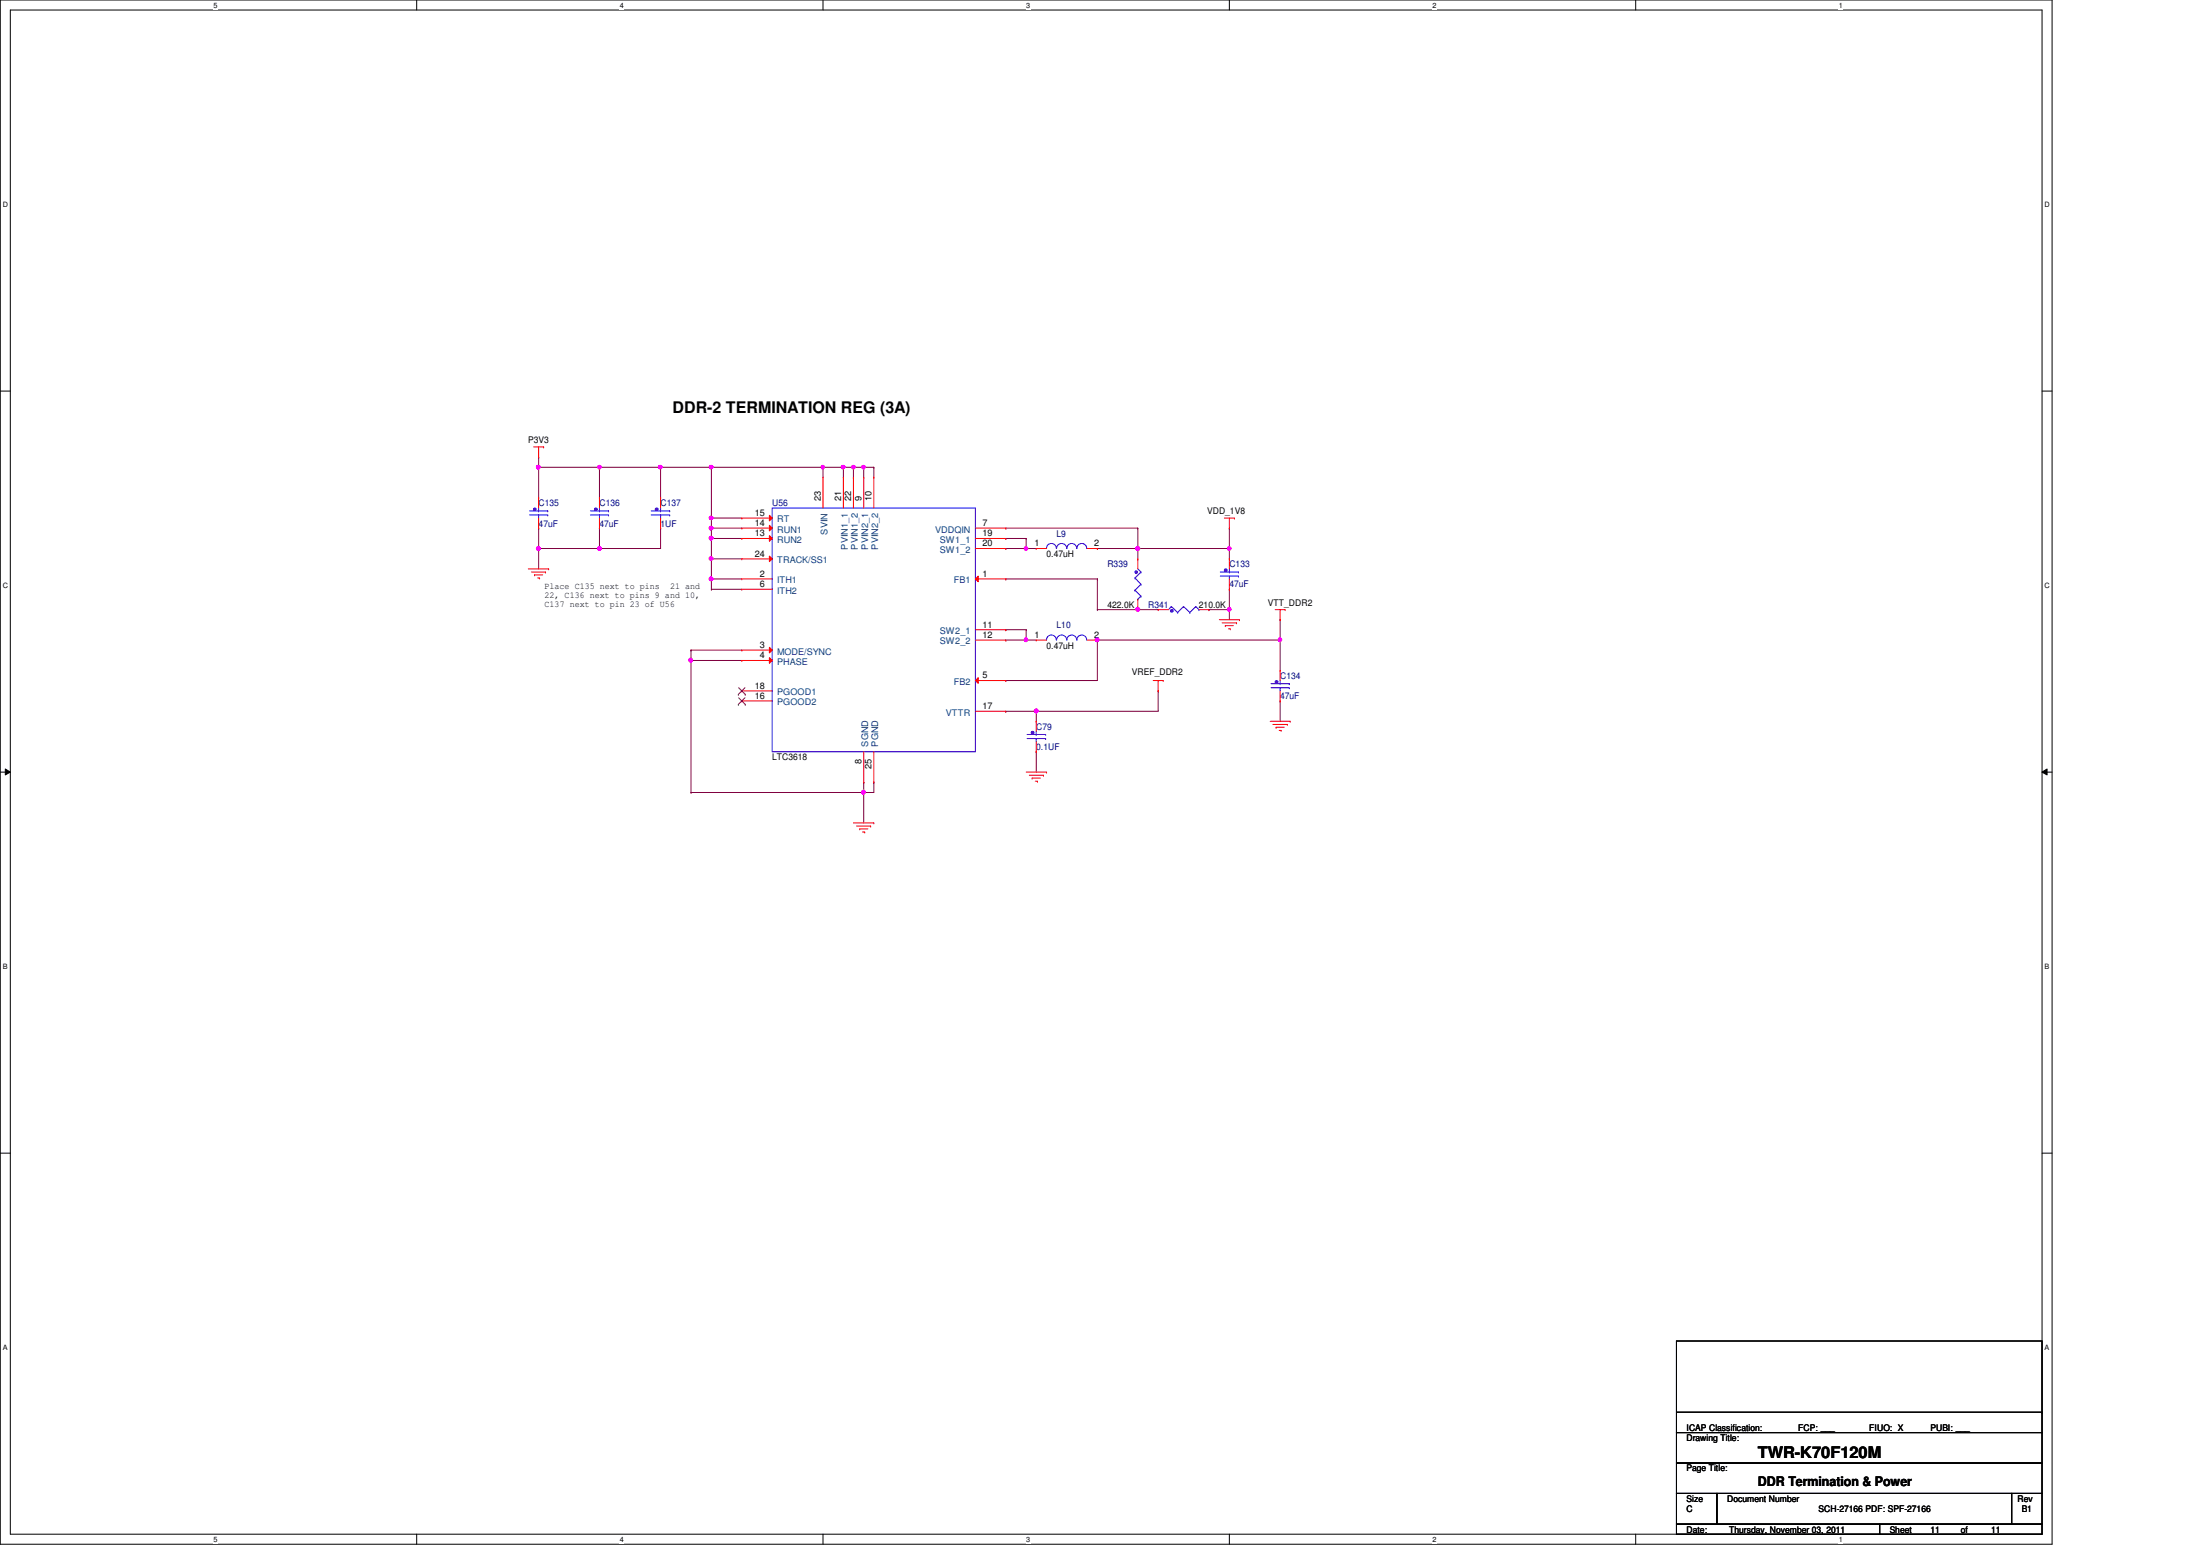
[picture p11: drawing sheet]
<svg xmlns="http://www.w3.org/2000/svg" width="297mm" height="210mm" viewBox="0 0 297 210" stroke-linecap="round" stroke-linejoin="round" font-family="sans-serif">
<path d="M0 0h277.1v208.4h-277.1zM1.4 1.4h274.3v205.7h-274.3z" fill="none" stroke="#000" stroke-width=".14"/>
<g fill="#fff">
<path d="M28.8 .1h.6v1.1h-.6z"/>
<path d="M28.8 207.2h.6v1.1h-.6z"/>
</g>
<path d="M56.3 0v1.4M56.3 207.1v1.3" fill="none" stroke="#000" stroke-width=".14"/>
<g fill="#fff">
<path d="M83.7 .1h.5v1.1h-.5z"/>
<path d="M83.7 207.2h.5v1.1h-.5z"/>
</g>
<path d="M111.1 0v1.4M111.1 207.1v1.3" fill="none" stroke="#000" stroke-width=".14"/>
<g fill="#fff">
<path d="M138.6 .1h.5v1.1h-.5z"/>
<path d="M138.6 207.2h.5v1.1h-.5z"/>
</g>
<path d="M166 0v1.4M166 207.1v1.3" fill="none" stroke="#000" stroke-width=".14"/>
<g fill="#fff">
<path d="M193.4 .1h.6v1.1h-.6z"/>
<path d="M193.4 207.2h.6v1.1h-.6z"/>
</g>
<path d="M220.8 0v1.4M220.8 207.1v1.3" fill="none" stroke="#000" stroke-width=".14"/>
<g fill="#fff">
<path d="M248.3 .1h.5v1.1h-.5z"/>
<path d="M248.3 207.2h.5v1.1h-.5z"/>
<path d="M.4 27.1h.7v1.1h-.7z"/>
<path d="M276.1 27.1h.7v1.1h-.7z"/>
<path d="M.4 78.5h.7v1.1h-.7z"/>
<path d="M276.1 78.5h.7v1.1h-.7z"/>
</g>
<path d="M0 52.8h1.4M275.7 52.8h1.4" fill="none" stroke="#000" stroke-width=".14"/>
<g fill="#fff">
<path d="M.4 129.9h.6v1.1h-.6z"/>
<path d="M276.1 129.9h.6v1.1h-.6z"/>
</g>
<path d="M0 104.2h1.4M.7 103.8l.7 .4-.7 .4zM275.7 104.2l.7-.4v.8zM275.7 104.2h1.4" fill="none" stroke="#000" stroke-width=".14"/>
<path d="M.7 103.8l.7 .4-.7 .4zM275.7 104.2l.7-.4v.8z" fill="#000"/>
<g fill="#fff">
<path d="M.4 181.4h.6v1.1h-.6z"/>
<path d="M276.1 181.4h.6v1.1h-.6z"/>
</g>
<path d="M0 155.7h1.4M275.7 155.7h1.4" fill="none" stroke="#000" stroke-width=".14"/>
<path d="M135.8 72.7h.1M135.8 72.7h2.8M138.6 74h.1M138.6 74h1.3" fill="none" stroke="#800040" stroke-width=".14"/>
<path d="M138.4 73.9l.1-.1 .2 .1v.3l-.2 .1-.1-.1z" fill-rule="evenodd" fill="#f0f"/>
<path d="M138.4 73.9l.1-.1 .2 .1v.3l-.2 .1-.1-.1z" fill="none" stroke="#f0f" stroke-width=".14"/>
<path d="M135.8 78.1h.1M135.8 78.1h12.4M148.2 78.1h.1M148.2 78.1v4.2M148.2 82.3h.1M148.2 82.3h5.4" fill="none" stroke="#800040" stroke-width=".14"/>
<circle cx="153.6" cy="82.3" r=".26" fill="#f0f"/>
<circle cx="153.6" cy="82.3" r=".26" fill="none" stroke="#f0f" stroke-width=".14"/>
<path d="M135.8 71.3h.1M135.8 71.3h17.8M166 74h.1M166 74v1.4M135.8 85h.1M135.8 85h2.8M138.6 86.4h.1M138.6 86.4h1.3M172.8 94.6h.1M172.8 94.6v2.8" fill="none" stroke="#800040" stroke-width=".14"/>
<path d="M138.4 86.2l.1-.1 .2 .1v.3l-.2 .1-.1-.1z" fill-rule="evenodd" fill="#f0f"/>
<path d="M138.4 86.2l.1-.1 .2 .1v.3l-.2 .1-.1-.1z" fill="none" stroke="#f0f" stroke-width=".14"/>
<path d="M135.8 91.9h.1M148.2 86.4h.1M148.2 86.4v5.5h-12.4M166 82.3h.1M166 82.3v1.4" fill="none" stroke="#800040" stroke-width=".14"/>
<path d="M165.8 82.1l.1-.1 .3 .1-.1 .3-.2 .1-.1-.1z" fill-rule="evenodd" fill="#f0f"/>
<path d="M165.8 82.1l.1-.1 .3 .1-.1 .3-.2 .1-.1-.1z" fill="none" stroke="#f0f" stroke-width=".14"/>
<path d="M166 79.5h.1M166 79.5v2.8M139.9 96h.1M139.9 96v1.4M153.6 82.3h.1M153.6 82.3h2.8M156.4 93.3h.1M156.4 93.3v2.7h-16.5" fill="none" stroke="#800040" stroke-width=".14"/>
<circle cx="139.9" cy="96" r=".26" fill="#f0f"/>
<circle cx="139.9" cy="96" r=".26" fill="none" stroke="#f0f" stroke-width=".14"/>
<path d="M116.6 63.1h.1M116.6 63.1v1.3M116.6 63.1h1.4M118 63.1h.1M118 63.1v1.3M135.8 96h.1M135.8 96h4.1M139.9 101.5h.1M139.9 101.5v2.7" fill="none" stroke="#800040" stroke-width=".14"/>
<circle cx="116.6" cy="63" r=".25" fill="#f0f"/>
<circle cx="116.6" cy="63" r=".25" fill="none" stroke="#f0f" stroke-width=".14"/>
<path d="M113.9 63.1h.1M113.9 63.1v1.3M113.9 63.1h1.3M115.2 63.1h.1M115.2 63.1v1.3" fill="none" stroke="#800040" stroke-width=".14"/>
<circle cx="113.8" cy="63" r=".25" fill="#f0f"/>
<circle cx="113.8" cy="63" r=".25" fill="none" stroke="#f0f" stroke-width=".14"/>
<path d="M111.1 63.1h.1M111.1 63.1v1.3M111.1 63.1h2.8" fill="none" stroke="#800040" stroke-width=".14"/>
<path d="M110.9 62.9h.4v.1v.2l-.2 .1-.2-.1z" fill-rule="evenodd" fill="#f0f"/>
<path d="M110.9 62.9h.4v.1v.2l-.2 .1-.2-.1z" fill="none" stroke="#f0f" stroke-width=".14"/>
<path d="M80.9 63.1h.1M80.9 63.1v4.1" fill="none" stroke="#800040" stroke-width=".14"/>
<circle cx="80.9" cy="63" r=".25" fill="#f0f"/>
<circle cx="80.9" cy="63" r=".25" fill="none" stroke="#f0f" stroke-width=".14"/>
<path d="M96.1 63.1h.1M96.1 63.1h15" fill="none" stroke="#800040" stroke-width=".14"/>
<circle cx="96" cy="63" r=".25" fill="#f0f"/>
<circle cx="96" cy="63" r=".25" fill="none" stroke="#f0f" stroke-width=".14"/>
<path d="M96.1 72.7h.1M96.1 69.9h.1M96.1 72.7h4.1M96.1 69.9h4.1M96.1 69.9v1.4" fill="none" stroke="#800040" stroke-width=".14"/>
<circle cx="96" cy="69.9" r=".25" fill="#f0f"/>
<circle cx="96" cy="69.9" r=".25" fill="none" stroke="#f0f" stroke-width=".14"/>
<path d="M96.1 71.3h.1M96.1 71.3h4.1" fill="none" stroke="#800040" stroke-width=".14"/>
<circle cx="96" cy="71.3" r=".26" fill="#f0f"/>
<circle cx="96" cy="71.3" r=".26" fill="none" stroke="#f0f" stroke-width=".14"/>
<path d="M96.1 75.4h.1M96.1 75.4h4.1M96.1 75.4v2.7" fill="none" stroke="#800040" stroke-width=".14"/>
<circle cx="96" cy="75.4" r=".26" fill="#f0f"/>
<circle cx="96" cy="75.4" r=".26" fill="none" stroke="#f0f" stroke-width=".14"/>
<path d="M96.1 79.5h.1M96.1 78.1h.1M96.1 79.5h4.1M96.1 78.1h4.1" fill="none" stroke="#800040" stroke-width=".14"/>
<circle cx="96" cy="78.1" r=".26" fill="#f0f"/>
<circle cx="96" cy="78.1" r=".26" fill="none" stroke="#f0f" stroke-width=".14"/>
<path d="M96.1 78.1h.1M96.1 78.1v1.4M93.3 87.8h.1M93.3 89.2h.1M93.3 87.8h6.9M93.3 89.2v17.8" fill="none" stroke="#800040" stroke-width=".14"/>
<circle cx="93.3" cy="89.1" r=".26" fill="#f0f"/>
<circle cx="93.3" cy="89.1" r=".26" fill="none" stroke="#f0f" stroke-width=".14"/>
<path d="M96.1 72.7h.1M96.1 72.7v2.7M93.3 89.2h.1M93.3 89.2h6.9M118 105.6h.1M118 105.6v1.4" fill="none" stroke="#800040" stroke-width=".14"/>
<circle cx="96" cy="72.6" r=".26" fill="#f0f"/>
<circle cx="96" cy="72.6" r=".26" fill="none" stroke="#f0f" stroke-width=".14"/>
<path d="M115.2 63.1h.1M115.2 63.1h1.4" fill="none" stroke="#800040" stroke-width=".14"/>
<circle cx="115.2" cy="63" r=".25" fill="#f0f"/>
<circle cx="115.2" cy="63" r=".25" fill="none" stroke="#f0f" stroke-width=".14"/>
<g fill="none" stroke="#800040" stroke-width=".14">
<path d="M96.1 71.3h.1M96.1 71.3v1.4M135.8 74h.1M138.6 72.7h.1M138.6 72.7v1.3h-2.8M153.6 74h.1M153.6 74v1.4M93.3 87.8h.1M93.3 87.8v1.4M135.8 86.4h.1M138.6 85h.1M138.6 85v1.4h-2.8"/>
<path d="M172.8 86.4h.1M172.8 86.4v4.1M116.6 105.6h.1M116.6 107h.1M116.6 105.6v5.5"/>
</g>
<circle cx="116.6" cy="106.9" r=".26" fill="#f0f"/>
<circle cx="116.6" cy="106.9" r=".26" fill="none" stroke="#f0f" stroke-width=".14"/>
<path d="M153.6 71.3h.1M153.6 71.3v2.7M93.3 107h.1M93.3 107h24.7M116.6 107h.1" fill="none" stroke="#800040" stroke-width=".14"/>
<circle cx="153.6" cy="74" r=".26" fill="#f0f"/>
<circle cx="153.6" cy="74" r=".26" fill="none" stroke="#f0f" stroke-width=".14"/>
<path d="M72.7 74h.1M72.7 74v2.8" fill="none" stroke="#800040" stroke-width=".14"/>
<circle cx="72.7" cy="74" r=".26" fill="#f0f"/>
<circle cx="72.7" cy="74" r=".26" fill="none" stroke="#f0f" stroke-width=".14"/>
<path d="M72.7 63.1h.1M72.7 63.1v4.1" fill="none" stroke="#800040" stroke-width=".14"/>
<circle cx="72.7" cy="63" r=".25" fill="#f0f"/>
<circle cx="72.7" cy="63" r=".25" fill="none" stroke="#f0f" stroke-width=".14"/>
<path d="M72.7 61.7h.1M72.7 61.7v1.4M89.2 63.1h.1M89.2 63.1h6.9M96.1 63.1h.1M96.1 63.1v6.8" fill="none" stroke="#800040" stroke-width=".14"/>
<circle cx="89.2" cy="63" r=".25" fill="#f0f"/>
<circle cx="89.2" cy="63" r=".25" fill="none" stroke="#f0f" stroke-width=".14"/>
<path d="M80.9 63.1h.1M80.9 74h.1M80.9 63.1h8.3M89.2 63.1h.1M89.2 71.3h.1M89.2 63.1v4.1M89.2 71.3v2.7h-8.3" fill="none" stroke="#800040" stroke-width=".14"/>
<circle cx="80.9" cy="74" r=".26" fill="#f0f"/>
<circle cx="80.9" cy="74" r=".26" fill="none" stroke="#f0f" stroke-width=".14"/>
<path d="M72.7 71.3h.1M72.7 71.3v2.7M80.9 71.3h.1M80.9 71.3v2.7M153.6 74h.1M153.6 74h12.4M163.2 82.3h.1M163.2 82.3h2.8" fill="none" stroke="#800040" stroke-width=".14"/>
<path d="M165.8 73.9l.1-.1 .3 .1-.1 .3-.2 .1-.1-.1z" fill-rule="evenodd" fill="#f0f"/>
<path d="M165.8 73.9l.1-.1 .3 .1-.1 .3-.2 .1-.1-.1z" fill="none" stroke="#f0f" stroke-width=".14"/>
<circle cx="153.6" cy="74" r=".26" fill="#f0f"/>
<circle cx="153.6" cy="74" r=".26" fill="none" stroke="#f0f" stroke-width=".14"/>
<path d="M72.7 63.1h.1M72.7 63.1h8.2M148.2 74h.1M148.2 74h5.4M166 71.3h.1M166 71.3v2.7" fill="none" stroke="#800040" stroke-width=".14"/>
<circle cx="72.7" cy="63" r=".25" fill="#f0f"/>
<circle cx="72.7" cy="63" r=".25" fill="none" stroke="#f0f" stroke-width=".14"/>
<path d="M72.7 74h.1M72.7 74h8.2M148.2 86.4h.1M148.2 86.4h24.6" fill="none" stroke="#800040" stroke-width=".14"/>
<path d="M172.6 86.2l.2-.1 .2 .1v.3l-.2 .1-.2-.1z" fill-rule="evenodd" fill="#f0f"/>
<path d="M172.6 86.2l.2-.1 .2 .1v.3l-.2 .1-.2-.1z" fill="none" stroke="#f0f" stroke-width=".14"/>
<circle cx="148.1" cy="86.4" r=".26" fill="#f0f"/>
<circle cx="148.1" cy="86.4" r=".26" fill="none" stroke="#f0f" stroke-width=".14"/>
<path d="M172.8 83.7h.1M172.8 83.7v2.7" fill="none" stroke="#800040" stroke-width=".14"/>
<g fill="none" stroke="#f00" stroke-width=".14">
<path d="M71.3 76.8h2.8M71.8 77.2h1.9M72 60.3h1.4M72.2 77.6h.1M72.2 77.6h1.1M72.6 78h.3M72.7 61.7h.1M72.7 60.3v1.4M72.9 78h.1M73.4 60.3h.1M73.7 77.2h.1M74.1 76.8h.1"/>
<path d="M165.3 69.9h1.4M166 71.3h.1M166 69.9v1.4M166.7 69.9h.1M155.7 91.9h1.4M156.4 93.3h.1M156.4 91.9v1.4M157.1 91.9h.1M164.6 83.7h2.7M165 84.1h2M165.4 84.5h.1M165.4 84.5h1.1"/>
<path d="M165.9 84.9h.2M166.1 84.9h.1M167 84.1h.1M167.3 83.7h.1M171.5 97.4h2.7M171.9 97.8h1.9M172.2 82.3h1.3M172.3 98.2h.1M172.3 98.2h1.1M172.7 98.6h.3M172.8 83.7h.1M172.8 82.3v1.4"/>
<path d="M173 98.6h.1M173.5 82.3h.1M173.8 97.8h.1M174.2 97.4h.1M115.2 111.1h2.8M115.7 111.5h1.9M116.1 111.9h.1M116.1 111.9h1.1M116.5 112.3h.3M116.8 112.3h.1M117.6 111.5h.1M118 111.1h.1"/>
<path d="M138.6 104.2h2.7M139 104.6h1.9M139.4 105h.1M139.4 105h1.1M139.8 105.5h.3M140.1 105.5h.1M140.9 104.6h.1M141.3 104.2h.1"/>
</g>
<path d="M226.4 193.4h49.3v4.1h-49.3zM226.4 197.5h49.3v4.1h-49.3zM226.4 181h49.3v12.4h-49.3zM226.4 190.6h49.3M275.7 190.6h.1M226.4 201.6h5.4v4.1h-5.4zM226.4 205.7h27.4v1.4h-27.4zM231.8 201.6h39.8v4.1h-39.8zM253.8 205.7h21.9v1.4h-21.9zM271.6 201.6h4.1v4.1h-4.1z" fill="none" stroke="#000" stroke-width=".14"/>
<path d="M164.8 77.8h2.4M164.8 77.2h2.4M166 77.8h.1M166 77.8v.3M167.2 77.8h.1M167.2 77.2h.1" fill="none" stroke="#00f" stroke-width=".14"/>
<path d="M165.4 76.8h.2v.3l-.1 .1-.1-.1z" fill-rule="evenodd" fill="#00f"/>
<g fill="none" stroke="#00f" stroke-width=".14">
<path d="M165.4 76.8h.2v.3l-.1 .1-.1-.1zM166 77.2h.1M166 76.8v.4M158.2 81.9h.1M158.2 81.9l-.4 .4M158.2 81.9l.8 .8M159 82.7h.1M159.8 81.9h.1M159.8 81.9l-.8 .8M159.8 81.9l.9 .8M160.7 82.7h.1M161.5 81.9h.1"/>
<path d="M161.5 81.9l-.8 .8M161.5 81.9l.4 .4M161.9 82.3h.1"/>
</g>
<path d="M166 75.4h.1M166 79.5h.1M166 75.4v1.4M166 78.1v1.4" fill="none" stroke="#f00" stroke-width=".14"/>
<path d="M158.1 82.3h.2v.3h-.2z" fill-rule="evenodd" fill="#00f"/>
<path d="M79.7 69.5h2.5M79.7 69h2.5M80.9 69.5h.1M80.9 69.5v.4M82.2 69.5h.1M82.2 69h.1M158.1 82.3h.2v.3h-.2z" fill="none" stroke="#00f" stroke-width=".14"/>
<path d="M156.4 82.3h.1M156.4 82.3h1.4M161.9 82.3h1.3M163.2 82.3h.1" fill="none" stroke="#f00" stroke-width=".14"/>
<path d="M80.3 68.6h.3v.3h-.3z" fill-rule="evenodd" fill="#00f"/>
<path d="M80.3 68.6h.3v.3h-.3zM80.9 69h.1M80.9 68.6v.4M171.6 92.8h2.5M171.6 92.3h2.5M172.8 92.8h.1M172.8 92.8v.5M174.1 92.8h.1M174.1 92.3h.1" fill="none" stroke="#00f" stroke-width=".14"/>
<path d="M80.9 67.2h.1M80.9 71.3h.1M80.9 67.2v1.4M80.9 69.9v1.4" fill="none" stroke="#f00" stroke-width=".14"/>
<path d="M172.2 91.9h.3v.3h-.2h-.1z" fill-rule="evenodd" fill="#00f"/>
<path d="M87.9 69.5h2.5M87.9 69h2.5M89.2 69.5h.1M89.2 69.5v.4M90.4 69.5h.1M90.4 69h.1M172.2 91.9h.3v.3h-.2h-.1zM172.8 92.3h.1M172.8 91.9v.4" fill="none" stroke="#00f" stroke-width=".14"/>
<path d="M172.8 90.5h.1M172.8 94.6h.1M172.8 90.5v1.4M172.8 93.3v1.3" fill="none" stroke="#f00" stroke-width=".14"/>
<path d="M88.5 68.6h.3v.3h-.3z" fill-rule="evenodd" fill="#00f"/>
<path d="M88.5 68.6h.3v.3h-.3zM89.2 69h.1M89.2 68.6v.4M104.3 68.6h27.4v32.9h-27.4z" fill="none" stroke="#00f" stroke-width=".14"/>
<path d="M89.2 67.2h.1M89.2 71.3h.1M89.2 67.2v1.4M89.2 69.9v1.4M118 64.4h.1M118 64.4v4.2M116.6 105.6h.1M116.6 101.5v4.1" fill="none" stroke="#f00" stroke-width=".14"/>
<path d="M132.1 77.8v.7l-.4-.4z" fill="#f00"/>
<path d="M131.7 78.1h4.1M132.1 77.8v.7l-.4-.4zM135.8 78.1h.1" fill="none" stroke="#f00" stroke-width=".14"/>
<path d="M132.1 91.5v.7l-.4-.3z" fill="#f00"/>
<path d="M131.7 91.9h4.1M132.1 91.5v.7l-.4-.3zM135.8 91.9h.1" fill="none" stroke="#f00" stroke-width=".14"/>
<path d="M103.9 88.8l.4 .4-.4 .3z" fill="#f00"/>
<path d="M100.2 89.2h.1M100.2 89.2h4.1M103.9 88.8l.4 .4-.4 .3z" fill="none" stroke="#f00" stroke-width=".14"/>
<path d="M103.9 87.4l.4 .4-.4 .3z" fill="#f00"/>
<path d="M100.2 78.1h.1M100.2 78.1h4.1M131.7 71.3h4.1M135.8 71.3h.1M100.2 87.8h.1M100.2 93.3h.1M100.2 87.8h4.1M100.2 93.3h4.1M103.9 87.4l.4 .4-.4 .3zM131.7 96h4.1M135.8 96h.1" fill="none" stroke="#f00" stroke-width=".14"/>
<path d="M99.7 93.7h.1M99.7 92.8l.9 .9M100.6 92.8l-.9 .9M100.6 93.7h.1" fill="none" stroke="#804000" stroke-width=".14"/>
<path d="M103.9 75.1l.4 .3-.4 .4z" fill="#f00"/>
<g fill="none" stroke="#f00" stroke-width=".14">
<path d="M100.2 75.4h.1M100.2 79.5h.1M100.2 75.4h4.1M100.2 79.5h4.1M103.9 75.1l.4 .3-.4 .4zM111.1 64.4h.1M111.1 64.4v4.2M113.9 64.4h.1M113.9 64.4v4.2M115.2 64.4h.1M115.2 64.4v4.2M116.6 64.4h.1"/>
<path d="M116.6 64.4v4.2M118 105.6h.1M118 101.5v4.1"/>
</g>
<path d="M103.9 72.3l.4 .4-.4 .4z" fill="#f00"/>
<path d="M100.2 72.7h.1M100.2 72.7h4.1M103.9 72.3l.4 .4-.4 .4z" fill="none" stroke="#f00" stroke-width=".14"/>
<path d="M103.9 70.9l.4 .4-.4 .4z" fill="#f00"/>
<path d="M100.2 71.3h.1M100.2 71.3h4.1M103.9 70.9l.4 .4-.4 .4z" fill="none" stroke="#f00" stroke-width=".14"/>
<path d="M103.9 69.6l.4 .3-.4 .4z" fill="#f00"/>
<g fill="none" stroke="#f00" stroke-width=".14">
<path d="M100.2 69.9h.1M100.2 69.9h4.1M103.9 69.6l.4 .3-.4 .4zM131.7 72.7h4.1M131.7 74h4.1M135.8 72.7h.1M135.8 74h.1M139.9 74h.1M139.9 74h1.4M146.8 74h1.4M148.2 74h.1M100.2 94.6h.1"/>
<path d="M100.2 94.6h4.1M131.7 85h4.1M131.7 86.4h4.1M135.8 85h.1M135.8 86.4h.1"/>
</g>
<path d="M99.7 95.1h.1M99.7 94.2l.9 .9M100.6 94.2l-.9 .9M100.6 95.1h.1" fill="none" stroke="#804000" stroke-width=".14"/>
<path d="M141.3 74a.66 .66 0 0 1 .7-.6 .66 .66 0 0 1 .6 .6M142.7 74a.68 .68 0 0 1 .6-.6 .68 .68 0 0 1 .7 .6M144.1 74a.66 .66 0 0 1 .6-.6 .66 .66 0 0 1 .7 .6M145.4 74a.66 .66 0 0 1 .7-.6 .66 .66 0 0 1 .6 .6M138.7 99.7h2.5M138.7 99.1h2.5M139.9 99.7h.1M139.9 99.7v.4M141.2 99.7h.1M141.2 99.1h.1" fill="none" stroke="#00f" stroke-width=".14"/>
<path d="M139.3 98.8h.3v.2l-.2 .1-.1-.1z" fill-rule="evenodd" fill="#00f"/>
<g fill="none" stroke="#00f" stroke-width=".14">
<path d="M153.2 78h.1M153.2 79.7h.1M153.2 78l.8 .9M153.2 79.7l.8 .8M153.6 76.8l.4 .4M154 77.2h.1M154 78.9h.1M154 77.2l-.8 .8M154 78.9l-.8 .8M139.3 98.8h.3v.2l-.2 .1-.1-.1zM139.9 99.1h.1M139.9 98.7v.4"/>
<path d="M141.3 86.4a.66 .66 0 0 1 .7-.7 .66 .66 0 0 1 .6 .7M142.7 86.4a.68 .68 0 0 1 .6-.7 .68 .68 0 0 1 .7 .7M144.1 86.4a.66 .66 0 0 1 .6-.7 .66 .66 0 0 1 .7 .7M145.4 86.4a.66 .66 0 0 1 .7-.7 .66 .66 0 0 1 .6 .7M153.6 80.9h.1M154 80.5h.1M154 80.5l-.4 .4"/>
</g>
<path d="M139.9 97.4h.1M139.9 86.4h.1M139.9 97.4v1.3M139.9 86.4h1.4M146.8 86.4h1.4M148.2 86.4h.1M139.9 101.5h.1M139.9 100.1v1.4" fill="none" stroke="#f00" stroke-width=".14"/>
<path d="M153.3 77.1h.2v.3h-.1h-.1z" fill-rule="evenodd" fill="#00f"/>
<path d="M71.5 69.5h2.5M71.5 69h2.5M72.7 69.5h.1M72.7 69.5v.4M74 69.5h.1M74 69h.1M153.3 77.1h.2v.3h-.1h-.1z" fill="none" stroke="#00f" stroke-width=".14"/>
<path d="M153.6 75.4h.1M153.6 75.4v1.4M153.6 82.3h.1M153.6 80.9v1.4" fill="none" stroke="#f00" stroke-width=".14"/>
<path d="M72.1 68.6h.2v.3h-.2z" fill-rule="evenodd" fill="#00f"/>
<path d="M72.1 68.6h.2v.3h-.2zM72.7 69h.1M72.7 68.6v.4" fill="none" stroke="#00f" stroke-width=".14"/>
<path d="M72.7 67.2h.1M72.7 71.3h.1M72.7 67.2v1.4M72.7 69.9v1.4" fill="none" stroke="#f00" stroke-width=".14"/>
<path d="M138.4 73.9l.1-.1 .2 .1v.3l-.2 .1-.1-.1z" fill-rule="evenodd" fill="#f0f"/>
<path d="M138.4 73.9l.1-.1 .2 .1v.3l-.2 .1-.1-.1z" fill="none" stroke="#f0f" stroke-width=".14"/>
<circle cx="153.6" cy="82.3" r=".26" fill="#f0f"/>
<circle cx="153.6" cy="82.3" r=".26" fill="none" stroke="#f0f" stroke-width=".14"/>
<path d="M138.4 86.2l.1-.1 .2 .1v.3l-.2 .1-.1-.1z" fill-rule="evenodd" fill="#f0f"/>
<path d="M138.4 86.2l.1-.1 .2 .1v.3l-.2 .1-.1-.1z" fill="none" stroke="#f0f" stroke-width=".14"/>
<path d="M165.8 82.1l.1-.1 .3 .1-.1 .3-.2 .1-.1-.1z" fill-rule="evenodd" fill="#f0f"/>
<path d="M165.8 82.1l.1-.1 .3 .1-.1 .3-.2 .1-.1-.1z" fill="none" stroke="#f0f" stroke-width=".14"/>
<circle cx="139.9" cy="96" r=".26" fill="#f0f"/>
<circle cx="139.9" cy="96" r=".26" fill="none" stroke="#f0f" stroke-width=".14"/>
<circle cx="116.6" cy="63" r=".25" fill="#f0f"/>
<circle cx="116.6" cy="63" r=".25" fill="none" stroke="#f0f" stroke-width=".14"/>
<circle cx="113.8" cy="63" r=".25" fill="#f0f"/>
<circle cx="113.8" cy="63" r=".25" fill="none" stroke="#f0f" stroke-width=".14"/>
<path d="M110.9 62.9h.4v.1v.2l-.2 .1-.2-.1z" fill-rule="evenodd" fill="#f0f"/>
<path d="M110.9 62.9h.4v.1v.2l-.2 .1-.2-.1z" fill="none" stroke="#f0f" stroke-width=".14"/>
<circle cx="80.9" cy="63" r=".25" fill="#f0f"/>
<circle cx="80.9" cy="63" r=".25" fill="none" stroke="#f0f" stroke-width=".14"/>
<circle cx="96" cy="63" r=".25" fill="#f0f"/>
<circle cx="96" cy="63" r=".25" fill="none" stroke="#f0f" stroke-width=".14"/>
<circle cx="96" cy="69.9" r=".25" fill="#f0f"/>
<circle cx="96" cy="69.9" r=".25" fill="none" stroke="#f0f" stroke-width=".14"/>
<circle cx="96" cy="71.3" r=".26" fill="#f0f"/>
<circle cx="96" cy="71.3" r=".26" fill="none" stroke="#f0f" stroke-width=".14"/>
<circle cx="96" cy="75.4" r=".26" fill="#f0f"/>
<circle cx="96" cy="75.4" r=".26" fill="none" stroke="#f0f" stroke-width=".14"/>
<circle cx="96" cy="78.1" r=".26" fill="#f0f"/>
<circle cx="96" cy="78.1" r=".26" fill="none" stroke="#f0f" stroke-width=".14"/>
<circle cx="93.3" cy="89.1" r=".26" fill="#f0f"/>
<circle cx="93.3" cy="89.1" r=".26" fill="none" stroke="#f0f" stroke-width=".14"/>
<circle cx="96" cy="72.6" r=".26" fill="#f0f"/>
<circle cx="96" cy="72.6" r=".26" fill="none" stroke="#f0f" stroke-width=".14"/>
<circle cx="115.2" cy="63" r=".25" fill="#f0f"/>
<circle cx="115.2" cy="63" r=".25" fill="none" stroke="#f0f" stroke-width=".14"/>
<circle cx="116.6" cy="106.9" r=".26" fill="#f0f"/>
<circle cx="116.6" cy="106.9" r=".26" fill="none" stroke="#f0f" stroke-width=".14"/>
<circle cx="153.6" cy="74" r=".26" fill="#f0f"/>
<circle cx="153.6" cy="74" r=".26" fill="none" stroke="#f0f" stroke-width=".14"/>
<circle cx="72.7" cy="74" r=".26" fill="#f0f"/>
<circle cx="72.7" cy="74" r=".26" fill="none" stroke="#f0f" stroke-width=".14"/>
<circle cx="72.7" cy="63" r=".25" fill="#f0f"/>
<circle cx="72.7" cy="63" r=".25" fill="none" stroke="#f0f" stroke-width=".14"/>
<circle cx="89.2" cy="63" r=".25" fill="#f0f"/>
<circle cx="89.2" cy="63" r=".25" fill="none" stroke="#f0f" stroke-width=".14"/>
<circle cx="80.9" cy="74" r=".26" fill="#f0f"/>
<circle cx="80.9" cy="74" r=".26" fill="none" stroke="#f0f" stroke-width=".14"/>
<path d="M165.8 73.9l.1-.1 .3 .1-.1 .3-.2 .1-.1-.1z" fill-rule="evenodd" fill="#f0f"/>
<path d="M165.8 73.9l.1-.1 .3 .1-.1 .3-.2 .1-.1-.1z" fill="none" stroke="#f0f" stroke-width=".14"/>
<circle cx="153.6" cy="74" r=".26" fill="#f0f"/>
<circle cx="153.6" cy="74" r=".26" fill="none" stroke="#f0f" stroke-width=".14"/>
<circle cx="72.7" cy="63" r=".25" fill="#f0f"/>
<circle cx="72.7" cy="63" r=".25" fill="none" stroke="#f0f" stroke-width=".14"/>
<path d="M172.6 86.2l.2-.1 .2 .1v.3l-.2 .1-.2-.1z" fill-rule="evenodd" fill="#f0f"/>
<path d="M172.6 86.2l.2-.1 .2 .1v.3l-.2 .1-.2-.1z" fill="none" stroke="#f0f" stroke-width=".14"/>
<circle cx="148.1" cy="86.4" r=".26" fill="#f0f"/>
<circle cx="148.1" cy="86.4" r=".26" fill="none" stroke="#f0f" stroke-width=".14"/>
<g font-size="2.2">
<text x="90.8" y="55.8">DDR-2 TERMINATION REG (3A)</text>
<text x="237.3" y="196.8">TWR-K70F120M</text>
</g>
<text font-size="1.8" x="237.3" y="200.5">DDR Termination &amp; Power</text>
<g font-size="1.2">
<text x="71.3" y="59.8">P3V3</text>
<text x="101.9" y="71">14</text>
<text x="101.9" y="69.6">15</text>
<text x="110.8" y="67.6" transform="rotate(-90 110.8 67.6)">23</text>
<text x="113.6" y="67.6" transform="rotate(-90 113.6 67.6)">21</text>
<text x="114.9" y="67.6" transform="rotate(-90 114.9 67.6)">22</text>
<text x="116.3" y="67.6" transform="rotate(-90 116.3 67.6)">9</text>
<text x="117.7" y="67.6" transform="rotate(-90 117.7 67.6)">10</text>
<text x="132.7" y="71">7</text>
<text x="163" y="69.4">VDD_1V8</text>
<text x="101.9" y="75.1">24</text>
<text x="101.9" y="72.4">13</text>
<text x="102.6" y="77.9">2</text>
<text x="132.7" y="77.9">1</text>
<text x="132.7" y="72.4">19</text>
<text x="132.7" y="73.7">20</text>
<text x="139.7" y="73.7">1</text>
<text x="141.3" y="75.2">0.47uH</text>
<text x="147.7" y="73.7">2</text>
<text x="73.5" y="79.5">Place C135 next to pins</text>
<text x="73.5" y="80.7">22, C136 next to pins 9 and 10,</text>
<text x="73.5" y="81.9">C137 next to pin 23 of U56</text>
<text x="90.5" y="79.5">21 and</text>
<text x="102.6" y="79.2">6</text>
<text x="149.5" y="82">422.0K</text>
<text x="161.9" y="82">210.0K</text>
<text x="171.2" y="81.8">VTT_DDR2</text>
<text x="102.6" y="88.9">4</text>
<text x="102.6" y="87.5">3</text>
<text x="132.7" y="84.7">11</text>
<text x="132.7" y="86.1">12</text>
<text x="139.7" y="86.1">1</text>
<text x="141.3" y="87.5">0.47uH</text>
<text x="147.7" y="86.1">2</text>
<text x="101.9" y="93">18</text>
<text x="101.9" y="94.3">16</text>
<text x="132.7" y="91.6">5</text>
<text x="132.7" y="95.7">17</text>
<text x="152.8" y="91.1">VREF_DDR2</text>
<text x="104.3" y="102.6">LTC3618</text>
<text x="116.3" y="103.1" transform="rotate(-90 116.3 103.1)">8</text>
<text x="117.7" y="103.8" transform="rotate(-90 117.7 103.8)">25</text>
<text x="227.7" y="194.5">Drawing Title:</text>
<text x="227.7" y="193.2">ICAP Classification:</text>
<text x="242.8" y="193.2">FCP: ___</text>
<text x="252.4" y="193.2">FIUO: X</text>
<text x="260.6" y="193.2">PUBI: ___</text>
<text x="227.7" y="202.7">Size</text>
<text x="227.7" y="198.6">Page Title:</text>
<text x="233.2" y="202.7">Document Number</text>
<text x="272.4" y="202.7">Rev</text>
<text x="227.7" y="206.9">Date:</text>
<text x="227.7" y="204.1">C</text>
<text x="233.5" y="206.9">Thursday, November 03, 2011</text>
<text x="245.5" y="204.1">SCH-27166 PDF: SPF-27166</text>
<text x="255.1" y="206.9">Sheet</text>
<text x="260.6" y="206.9">11</text>
<text x="264.7" y="206.9">of</text>
<text x="268.9" y="206.9">11</text>
<text x="273" y="204.1">B1</text>
</g>
<g font-size="1.2" fill="#000080">
<text x="72.7" y="68.3">C135</text>
<text x="72.7" y="71.1">47uF</text>
<text x="80.9" y="68.3">C136</text>
<text x="80.9" y="71.1">47uF</text>
<text x="89.2" y="68.3">C137</text>
<text x="89.2" y="71.1">1UF</text>
<text x="104.3" y="68.3">U56</text>
<text x="142.7" y="72.4">L9</text>
<text x="149.5" y="76.6">R339</text>
<text x="166" y="76.6">C133</text>
<text x="155" y="82">R341</text>
<text x="166" y="79.3">47uF</text>
<text x="142.7" y="84.8">L10</text>
<text x="172.8" y="91.7">C134</text>
<text x="172.8" y="94.4">47uF</text>
<text x="139.9" y="98.5">C79</text>
<text x="139.9" y="101.3">0.1UF</text>
</g>
<g font-size="1.2" fill="#004080">
<text x="104.9" y="71.9">RUN1</text>
<text x="104.9" y="70.5">RT</text>
<text x="126.3" y="71.9">VDDQIN</text>
<text x="104.9" y="76">TRACK/SS1</text>
<text x="104.9" y="73.3">RUN2</text>
<text x="111.7" y="72.2" transform="rotate(-90 111.7 72.2)">SVIN</text>
<text x="114.5" y="74.2" transform="rotate(-90 114.5 74.2)">PVIN1_1</text>
<text x="115.8" y="74.2" transform="rotate(-90 115.8 74.2)">PVIN1_2</text>
<text x="117.2" y="74.2" transform="rotate(-90 117.2 74.2)">PVIN2_1</text>
<text x="118.6" y="74.2" transform="rotate(-90 118.6 74.2)">PVIN2_2</text>
<text x="126.9" y="73.3">SW1_1</text>
<text x="126.9" y="74.6">SW1_2</text>
<text x="104.9" y="78.7">ITH1</text>
<text x="104.9" y="80.1">ITH2</text>
<text x="128.8" y="78.7">FB1</text>
<text x="104.9" y="89.7">PHASE</text>
<text x="104.9" y="88.3">MODE/SYNC</text>
<text x="126.9" y="85.6">SW2_1</text>
<text x="126.9" y="87">SW2_2</text>
<text x="104.9" y="93.9">PGOOD1</text>
<text x="104.9" y="95.2">PGOOD2</text>
<text x="128.8" y="92.5">FB2</text>
<text x="117.2" y="100.8" transform="rotate(-90 117.2 100.8)">SGND</text>
<text x="118.6" y="100.8" transform="rotate(-90 118.6 100.8)">PGND</text>
<text x="127.7" y="96.6">VTTR</text>
</g>
<g font-size="1">
<text x="28.8" y="1">5</text>
<text x="83.7" y="1">4</text>
<text x="138.6" y="1">3</text>
<text x="193.4" y="1">2</text>
<text x="248.3" y="1">1</text>
<text x=".4" y="27.9">D</text>
<text x="276.1" y="27.9">D</text>
<text x=".4" y="79.4">C</text>
<text x="276.1" y="79.4">C</text>
<text x=".4" y="130.8">B</text>
<text x="276.1" y="130.8">B</text>
<text x=".4" y="182.2">A</text>
<text x="276.1" y="182.2">A</text>
<text x="28.8" y="208.1">5</text>
<text x="83.7" y="208.1">4</text>
<text x="138.6" y="208.1">3</text>
<text x="193.4" y="208.1">2</text>
<text x="248.3" y="208.1">1</text>
</g>
</svg>
